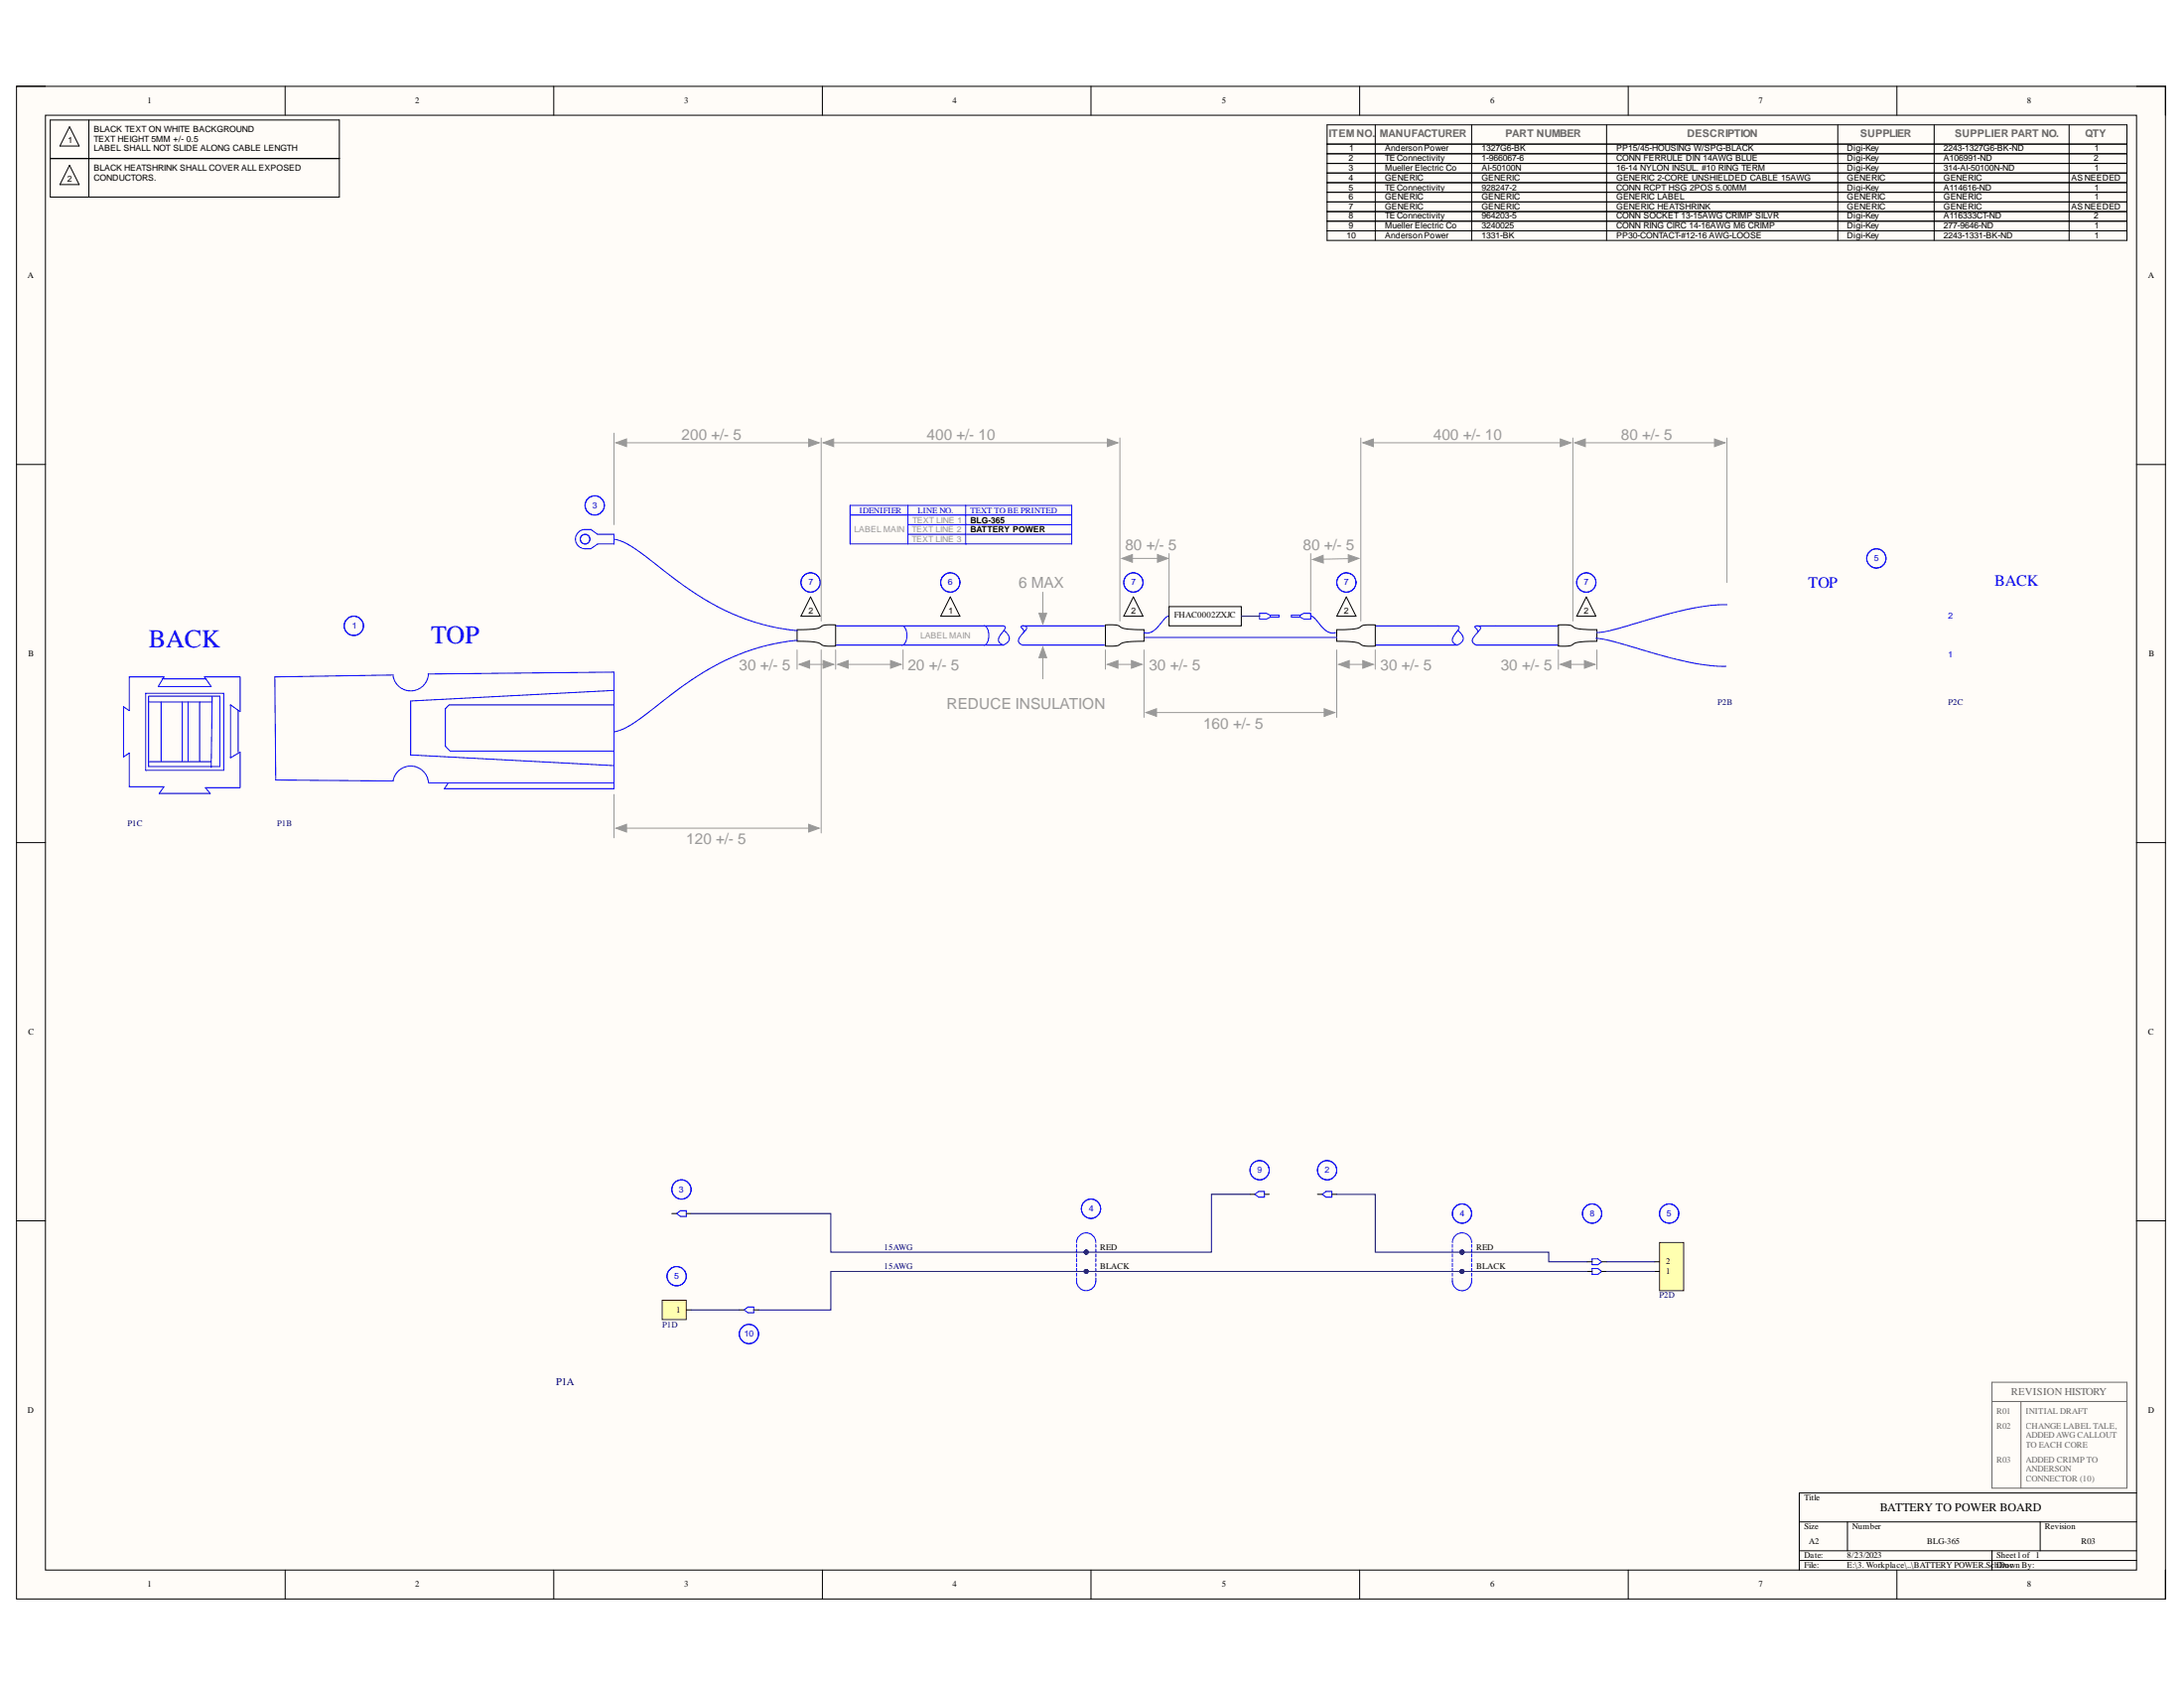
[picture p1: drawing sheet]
<svg xmlns="http://www.w3.org/2000/svg" width="279mm" height="216mm" viewBox="0 0 279 216" stroke-linecap="round" stroke-linejoin="round" font-family="sans-serif">
<path d="M2.1 11h274.9v193.5h-274.9z" fill-rule="evenodd" fill="#fffcf8"/>
<path d="M2.1 11h274.9v193.5h-274.9z" fill="none" stroke="#000" stroke-width=".13"/>
<path d="M5.8 14.7h267.5v186.1h-267.5z" fill-rule="evenodd" fill="#fffcf8"/>
<g fill="none" stroke="#000" stroke-width=".13">
<path d="M2.1 11h3.7M5.8 14.7h267.5v186.1h-267.5zM36.5 11v3.7M70.8 11v3.7M105.2 11v3.7M139.6 11v3.7M169.8 16h102.3v2.4h-102.3zM169.8 19.7h102.3v1.2h-102.3zM173.9 11v3.7M175.9 16v2.4M175.9 19.7v1.2M188.3 16v2.4"/>
<path d="M188.3 19.7v1.2M205.5 16v2.4M205.5 19.7v1.2M208.3 11v3.7M235.1 16v2.4M235.1 19.7v1.2M242.7 11v3.7M247.4 16v2.4M247.4 19.7v1.2M264.7 16v2.4M264.7 19.7v1.2M273.3 11h3.7v3.7"/>
<path d="M2.1 59.4h3.7M273.3 59.4h3.7M2.1 107.8h3.7M273.3 107.8h3.7M2.1 156.1h3.7M273.3 156.1h3.7M230.2 194.7h43.1M230.2 198.4h43.1M230.2 199.6h43.1M236.3 194.7v3.7M254.8 198.4v2.4M261 194.7v3.7"/>
<path d="M273.3 191h-43.1v9.8M36.5 200.8v3.7M70.8 200.8v3.7M105.2 200.8v3.7M139.6 200.8v3.7M173.9 200.8v3.7M208.3 200.8v3.7M242.7 200.8v3.7M277 200.8v3.7"/>
</g>
<g fill="none" stroke="#00f" stroke-width=".13">
<path d="M125.9 80h2.5a.32 .32 0 0 1 .2 .3 .32 .32 0 0 1-.2 .4 1.56 1.56 0 0 0-.6 1.4l.6 .4M125.9 82.5h2.5M128.5 80.7l.1 .1a.93 .93 0 0 1 .5 .9 .93 .93 0 0 1-.7 .8M130.8 80a.34 .34 0 0 1 .4 .1 .34 .34 0 0 1 .1 .3v.1a3.2 3.2 0 0 0-1 1.5l.1 .3 .4 .2h2.5M130.8 80a.18 .18 0 0 0-.2 .2 .18 .18 0 0 0 .2 .2l.2 .3-.1 .2M130.8 80h2.5"/>
<circle cx="169.8" cy="149.7" r="1.23"/>
</g>
<circle cx="139" cy="160.1" r=".25" fill="#000080"/>
<circle cx="139" cy="160.1" r=".25" fill="none" stroke="#000080" stroke-width=".13"/>
<circle cx="139" cy="162.6" r=".25" fill="#000080"/>
<circle cx="139" cy="162.6" r=".25" fill="none" stroke="#000080" stroke-width=".13"/>
<path d="M138.9 160.1h.1" fill="none" stroke="#000" stroke-width=".13"/>
<circle cx="139" cy="160.1" r=".25" fill="#000080"/>
<circle cx="139" cy="160.1" r=".25" fill="none" stroke="#000080" stroke-width=".13"/>
<path d="M138.9 162.6h.1" fill="none" stroke="#000" stroke-width=".13"/>
<circle cx="139" cy="162.6" r=".25" fill="#000080"/>
<circle cx="139" cy="162.6" r=".25" fill="none" stroke="#000080" stroke-width=".13"/>
<g fill="none" stroke="#00f" stroke-width=".13">
<path d="M16.5 86.6h4.5l-.8 1.2h6.8l-.8-1.2h4.5v4.4l-1.2-.8v6.7l1.2-.7v4.6h-4.4l.6 .7h-6.5l.6-.9h-4.5v-4.3l-.7 .5v-6.4l.7 .5zM18.6 88.7h10v9.8h-10zM19 89h9.1v9h-9.1zM19 97.4h8M19 89.8h8.1M20.6 89.8v7.6M20.7 86.8h5.7M23.3 89.8v7.6M24.1 89.8v7.6M25.5 89.8v7.6M27.1 89l-.1 9.2M30.5 90.9v5.3"/>
<path d="M50.3 99.9a2.28 2.28 0 0 1 2.3-1.9 2.28 2.28 0 0 1 2.2 2.1M50.3 86.3l-15.1 .3 .1 13.2 15 .1M54.8 86.2l23.7-.2v14.9h-21.6l.4-.8M54.8 86.2a2.28 2.28 0 0 1-2.2 2.2 2.28 2.28 0 0 1-2.3-1.9M78.5 88.3l-26 1.4v6.9l25.9 1.3M78.5 90.2h-21l-.5 .4v4.9l.6 .6h20.9M54.9 100.1h23.6M137.7 158.9a1.23 1.23 0 0 1 1.3-1.2 1.23 1.23 0 0 1 1.2 1.2M137.7 159.2v.3M137.7 159.8v.3M140.2 159.2v.3M140.2 159.8v.3"/>
<path d="M137.7 163.5a1.28 1.28 0 0 0 1.3 1.6 1.28 1.28 0 0 0 1.2-1.6M137.7 160.4v.4M137.7 161v.4M137.7 161.6v.4M137.7 162.2v.4M137.7 162.8v.4M140.2 160.4v.4M140.2 161v.4M140.2 161.6v.4M140.2 162.2v.4M140.2 162.8v.4"/>
<circle cx="139.6" cy="154.6" r="1.23"/>
<circle cx="213.5" cy="155.2" r="1.23"/>
</g>
<path d="M169.8 22.1h102.3v2.5h-102.3zM169.8 23.4h102.3M175.9 22.1v2.5M188.3 22.1v2.5M205.5 22.1v2.5M235.1 22.1v2.5M247.4 22.1v2.5M264.7 22.1v2.5" fill="none" stroke="#000" stroke-width=".13"/>
<path d="M84.7 166.3h3.1v2.5h-3.1z" fill-rule="evenodd" fill="#ffffb0"/>
<path d="M84.7 166.3h3.1v2.5h-3.1z" fill="none" stroke="#800000" stroke-width=".13"/>
<g fill="none" stroke="#000" stroke-width=".13">
<path d="M6.4 15.3h37v9.9h-37zM8.9 16.2l1.2 2.5h-2.4zM11.4 15.3v9.9M169.8 18.4h102.3v1.3h-102.3zM175.9 18.4v1.3M188.3 18.4v1.3M205.5 18.4v1.3M235.1 18.4v1.3M247.4 18.4v1.3M264.7 18.4v1.3M6.4 20.3h37M8.9 21.1l1.2 2.5h-2.4z"/>
<path d="M169.8 24.6h102.3v2.5h-102.3zM169.8 25.8h102.3M175.9 24.6v2.5M188.3 24.6v2.5M205.5 24.6v2.5M235.1 24.6v2.5M247.4 24.6v2.5M264.7 24.6v2.5M103.7 76.3l1.2 2.5h-2.4zM121.6 76.3l1.2 2.5h-2.5zM141.4 79.9h.6a2.07 2.07 0 0 1 1.6 .4l.8 .2h2v1.5l-1.8 .1a2.91 2.91 0 0 0-1.7 .5h-1.5zM145 76.3l1.2 2.5h-2.4z"/>
<path d="M172.2 76.4l1.3 2.4h-2.5zM199.4 79.9h.7a1.94 1.94 0 0 1 1.5 .4l1 .2h1.7v1.5l-1.7 .1a3.1 3.1 0 0 0-1.7 .5h-1.5zM202.9 76.4l1.3 2.4h-2.5zM102 80.5h1.4a2.41 2.41 0 0 0 1.9-.5l1.6-.1v2.7h-.5a2.13 2.13 0 0 1-1.7-.4l-1-.1-1.7-.1zM171 80.5h1.7a2.81 2.81 0 0 0 1.7-.5l1.5-.1v2.7l-.5 .1a2.59 2.59 0 0 1-1.8-.5l-2.6-.2zM87.8 167.5h.6"/>
</g>
<g fill="none" stroke="#00f" stroke-width=".13">
<path d="M78.5 69a9.8 9.8 0 0 1 4.2 2.3l1.2 .8a39.2 39.2 0 0 0 12.5 7.4 26.8 26.8 0 0 0 5.6 1.2M108.8 64.6h28.3v5h-28.3zM108.8 65.9h28.3M116.1 64.6v5M116.1 67.1h21M116.1 68.3h21M123.5 64.6v5M166.3 78.7v.2M166.3 78.7l.5-.3h.9v.8h-.9l-.5-.3M166.3 78.7h-1.1v.2h1.1M102 81.9a30 30 0 0 0-15.7 6.6l-1.9 1.5a23.1 23.1 0 0 1-5 3.4l-.9 .2M106.9 80h19a1.1 1.1 0 0 1 .6 1.3 1.11 1.11 0 0 1-.6 1.2h-19"/>
<path d="M115.4 80a1.11 1.11 0 0 1 .6 1.3 1.11 1.11 0 0 1-.6 1.2M133.3 80h8M133.3 82.5h8M146.5 81.5h24.5M175.9 80.1h10.5a.28 .28 0 0 1 .3 .2 .28 .28 0 0 1-.2 .3 2.12 2.12 0 0 0-.7 1.4l.2 .3 .4 .2M175.9 82.5h10.5M186.5 80.7l.2 .1a.92 .92 0 0 1 .5 .9 .92 .92 0 0 1-.8 .8M188.9 80.1h.1a.32 .32 0 0 1 .4 .2 .32 .32 0 0 1-.2 .4l-.6 .6a.64 .64 0 0 0-.2 .7 .64 .64 0 0 0 .5 .5h10.5M188.9 80.1a.18 .18 0 0 0-.2 .1 .18 .18 0 0 0 .2 .2l.1 .2v.3M188.9 80.1h10.5"/>
<circle cx="103.7" cy="74.5" r="1.23"/>
<circle cx="121.6" cy="74.5" r="1.23"/>
<circle cx="145" cy="74.5" r="1.23"/>
<circle cx="172.2" cy="74.5" r="1.23"/>
<circle cx="202.9" cy="74.5" r="1.23"/>
<circle cx="45.3" cy="80" r="1.23"/>
</g>
<circle cx="187" cy="160.2" r=".25" fill="#000080"/>
<circle cx="187" cy="160.2" r=".25" fill="none" stroke="#000080" stroke-width=".13"/>
<circle cx="187" cy="162.6" r=".25" fill="#000080"/>
<circle cx="187" cy="162.6" r=".25" fill="none" stroke="#000080" stroke-width=".13"/>
<path d="M187 160.1h.1" fill="none" stroke="#000" stroke-width=".13"/>
<circle cx="187" cy="160.2" r=".25" fill="#000080"/>
<circle cx="187" cy="160.2" r=".25" fill="none" stroke="#000080" stroke-width=".13"/>
<path d="M187 162.6h.1" fill="none" stroke="#000" stroke-width=".13"/>
<circle cx="187" cy="162.6" r=".25" fill="#000080"/>
<circle cx="187" cy="162.6" r=".25" fill="none" stroke="#000080" stroke-width=".13"/>
<g fill="none" stroke="#00f" stroke-width=".13">
<path d="M220.9 77.3a35.7 35.7 0 0 0-10 1.9l-5 1.5-1.6 .2M204.2 81.6a41.9 41.9 0 0 1 7.1 1.9 34.5 34.5 0 0 0 9.5 1.7M169.2 152.8l.4-.4h.8v.7h-.8zM185.8 158.9a1.23 1.23 0 0 1 1.2-1.2 1.23 1.23 0 0 1 1.3 1.2M185.8 159.2v.3M185.8 159.8v.3M188.3 159.2v.3M188.3 159.8v.3M185.8 163.5a1.28 1.28 0 0 0 1.2 1.6 1.28 1.28 0 0 0 1.3-1.6M185.8 160.4v.4M185.8 161v.4M185.8 161.6v.4"/>
<path d="M185.8 162.2v.4M185.8 162.8v.4M188.3 160.4v.4M188.3 161v.4M188.3 161.6v.4M188.3 162.2v.4M188.3 162.8v.4M203.7 162.3h.7l.5 .3-.5 .4h-.7zM203.7 161h.7l.5 .4-.5 .4h-.7z"/>
<circle cx="187" cy="155.2" r="1.23"/>
<circle cx="203.7" cy="155.2" r="1.23"/>
</g>
<g fill="none" stroke="#000" stroke-width=".13">
<path d="M169.8 27.1h102.3v1.2h-102.3zM175.9 27.1v1.2M188.3 27.1v1.2M205.5 27.1v1.2M235.1 27.1v1.2M247.4 27.1v1.2M264.7 27.1v1.2M168.5 152.8h.7M170.4 152.8h.6M203.1 162.6h.6M203.1 161.4h.6M204.9 162.6h.6"/>
<path d="M204.9 161.4h.6"/>
</g>
<path d="M254.8 176.8h17.3v13.5h-17.3zM254.8 179.3h17.3M258.5 179.3v11" fill="none" stroke="#666" stroke-width=".13"/>
<path d="M102 83.1v2.5M102.6 85h3.7M106.9 83.1v2.5" fill="none" stroke="#999" stroke-width=".13"/>
<path d="M102.2 85l1.4-.5v1z" fill="#999"/>
<path d="M102.2 85l1.4-.5v1z" fill="none" stroke="#999" stroke-width=".13"/>
<path d="M105.3 84.5l1.4 .5-1.4 .5z" fill="#999"/>
<path d="M105.3 84.5l1.4 .5-1.4 .5zM107.5 85h7.4" fill="none" stroke="#999" stroke-width=".13"/>
<path d="M107.1 85l1.4-.5v1z" fill="#999"/>
<path d="M107.1 85l1.4-.5v1z" fill="none" stroke="#999" stroke-width=".13"/>
<path d="M113.9 84.5l1.4 .5-1.4 .5z" fill="#999"/>
<path d="M113.9 84.5l1.4 .5-1.4 .5zM115.5 83.1v2.5M141.4 83.1v2.5M142 85h3.7M146.4 83.1v8.7" fill="none" stroke="#999" stroke-width=".13"/>
<path d="M144.8 84.5l1.3 .5-1.3 .5z" fill="#999"/>
<path d="M144.8 84.5l1.3 .5-1.3 .5z" fill="none" stroke="#999" stroke-width=".13"/>
<path d="M141.7 85l1.3-.5v1z" fill="#999"/>
<path d="M141.7 85l1.3-.5v1zM171.6 85h3.7M175.9 83.1v2.5" fill="none" stroke="#999" stroke-width=".13"/>
<path d="M174.3 84.5l1.4 .5-1.4 .5z" fill="#999"/>
<path d="M174.3 84.5l1.4 .5-1.4 .5z" fill="none" stroke="#999" stroke-width=".13"/>
<path d="M171.3 85l1.3-.5v1z" fill="#999"/>
<path d="M171.3 85l1.3-.5v1zM199.4 83.1v2.5M200 85h3.7M204.3 83.1v2.5" fill="none" stroke="#999" stroke-width=".13"/>
<path d="M199.6 85l1.4-.5v1z" fill="#999"/>
<path d="M199.6 85l1.4-.5v1z" fill="none" stroke="#999" stroke-width=".13"/>
<path d="M202.7 84.5l1.3 .5-1.3 .5z" fill="#999"/>
<path d="M105.1 56v23.4M105.7 56.6h37M143.3 56v23.4M202.7 84.5l1.3 .5-1.3 .5z" fill="none" stroke="#999" stroke-width=".13"/>
<path d="M141.7 56.1l1.3 .5-1.3 .5z" fill="#999"/>
<path d="M141.7 56.1l1.3 .5-1.3 .5z" fill="none" stroke="#999" stroke-width=".13"/>
<path d="M105.3 56.6l1.4-.5v1z" fill="#999"/>
<path d="M105.3 56.6l1.4-.5v1zM174.1 56v23.4M174.7 56.6h25.9M201.2 56v23.4" fill="none" stroke="#999" stroke-width=".13"/>
<path d="M199.6 56.1l1.4 .5-1.4 .5z" fill="#999"/>
<path d="M199.6 56.1l1.4 .5-1.4 .5z" fill="none" stroke="#999" stroke-width=".13"/>
<path d="M174.3 56.6l1.4-.5v1z" fill="#999"/>
<path d="M78.5 55.4v11.7M79.2 56.6h25.2M174.3 56.6l1.4-.5v1z" fill="none" stroke="#999" stroke-width=".13"/>
<path d="M103.5 56.1l1.3 .5-1.3 .5z" fill="#999"/>
<path d="M103.5 56.1l1.3 .5-1.3 .5z" fill="none" stroke="#999" stroke-width=".13"/>
<path d="M78.8 56.6l1.4-.5v1z" fill="#999"/>
<path d="M78.8 56.6l1.4-.5v1zM105.1 83.1v23.4M78.5 101.6v5.6M79.2 105.9h25.2" fill="none" stroke="#999" stroke-width=".13"/>
<path d="M103.5 105.4l1.3 .5-1.3 .5z" fill="#999"/>
<path d="M103.5 105.4l1.3 .5-1.3 .5z" fill="none" stroke="#999" stroke-width=".13"/>
<path d="M78.8 105.9l1.4-.5v1z" fill="#999"/>
<path d="M201.8 56.6h18.5M220.9 56v18.5M78.8 105.9l1.4-.5v1z" fill="none" stroke="#999" stroke-width=".13"/>
<path d="M219.3 56.1l1.4 .5-1.4 .5z" fill="#999"/>
<path d="M219.3 56.1l1.4 .5-1.4 .5z" fill="none" stroke="#999" stroke-width=".13"/>
<path d="M201.5 56.6l1.3-.5v1z" fill="#999"/>
<path d="M201.5 56.6l1.3-.5v1zM133.4 75.7v3.7" fill="none" stroke="#999" stroke-width=".13"/>
<path d="M132.9 78.4h1l-.5 1.4z" fill="#999"/>
<path d="M132.9 78.4h1l-.5 1.4zM133.4 83.1v3.7" fill="none" stroke="#999" stroke-width=".13"/>
<path d="M133.4 82.8l.5 1.3h-1z" fill="#999"/>
<path d="M143.9 71.4h5.2M149.6 70.8v6.8M133.4 82.8l.5 1.3h-1z" fill="none" stroke="#999" stroke-width=".13"/>
<path d="M148.1 70.9l1.3 .5-1.3 .5z" fill="#999"/>
<path d="M148.1 70.9l1.3 .5-1.3 .5z" fill="none" stroke="#999" stroke-width=".13"/>
<path d="M143.5 71.4l1.4-.5v1z" fill="#999"/>
<path d="M143.5 71.4l1.4-.5v1zM167.7 70.8v7.4M173.5 71.4l-5.2 .1" fill="none" stroke="#999" stroke-width=".13"/>
<path d="M167.9 71.6l1.4-.6v1z" fill="#999"/>
<path d="M167.9 71.6l1.4-.6v1z" fill="none" stroke="#999" stroke-width=".13"/>
<path d="M172.5 71l1.3 .4-1.3 .5z" fill="#999"/>
<path d="M172.5 71l1.3 .4-1.3 .5zM147 91.1h23.4M171 83.1v8.7" fill="none" stroke="#999" stroke-width=".13"/>
<path d="M169.4 90.6l1.4 .5-1.4 .5z" fill="#999"/>
<path d="M169.4 90.6l1.4 .5-1.4 .5z" fill="none" stroke="#999" stroke-width=".13"/>
<path d="M146.6 91.1l1.4-.5v1z" fill="#999"/>
<path d="M146.6 91.1l1.4-.5v1z" fill="none" stroke="#999" stroke-width=".13"/>
<g fill="none" stroke="#00f" stroke-width=".13">
<path d="M73.9 68.2a1.66 1.66 0 0 1 1.7-.5l.9 .6h2v1.3h-2l-.9 .6a1.56 1.56 0 0 1-1.9-.9l-.1-.3zM149.6 78.8a2.53 2.53 0 0 0-1.3 1.2 1.84 1.84 0 0 1-1.9 .9M167.7 78.8a2.53 2.53 0 0 1 1.3 1.2 1.85 1.85 0 0 0 1.9 .9M86.6 155.2l.5-.4h.7v.8h-.7zM160.5 152.8l.5-.4h.8v.7h-.8zM95.2 167.5l.5-.3h.7v.7h-.7z"/>
<circle cx="74.9" cy="69" r=".62"/>
<circle cx="76.1" cy="64.6" r="1.23"/>
<circle cx="240" cy="71.4" r="1.23"/>
<circle cx="87.2" cy="152.1" r="1.23"/>
<circle cx="161.1" cy="149.7" r="1.23"/>
<circle cx="86.6" cy="163.2" r="1.23"/>
<circle cx="95.8" cy="170.6" r="1.23"/>
</g>
<g fill="none" stroke="#000" stroke-width=".13">
<path d="M169.8 28.3h102.3v2.5h-102.3zM169.8 20.9h102.3v1.2h-102.3zM169.8 29.5h102.3M175.9 20.9v1.2M175.9 28.3v2.5M188.3 20.9v1.2M188.3 28.3v2.5M205.5 20.9v1.2M205.5 28.3v2.5M235.1 20.9v1.2M235.1 28.3v2.5M247.4 20.9v1.2"/>
<path d="M247.4 28.3v2.5M264.7 20.9v1.2M264.7 28.3v2.5M85.9 155.2h.7M87.8 155.2h.6M159.9 152.8h.6M161.8 152.8h.6M94.6 167.5h.6M96.4 167.5h.6"/>
</g>
<path d="M212.3 158.9h3.1v6.2h-3.1z" fill-rule="evenodd" fill="#ffffb0"/>
<path d="M212.3 158.9h3.1v6.2h-3.1z" fill="none" stroke="#800000" stroke-width=".13"/>
<path d="M149.6 77.6h9.2v2.4h-9.2zM211.7 162.6h.6M211.7 161.4h.6" fill="none" stroke="#000" stroke-width=".13"/>
<path d="M162.5 78.7v.2M162.5 78.7l-.5-.3h-.9v.8h.9l.5-.3M162.5 78.7h1.1v.2h-1.1" fill="none" stroke="#00f" stroke-width=".13"/>
<path d="M150.2 78.1h8.2v1.5h-8.2z" fill-rule="evenodd" fill="#fff"/>
<path d="M150.2 78.1h8.2v1.5h-8.2z" fill="none" stroke="#fff" stroke-width=".13"/>
<path d="M88.4 155.2h17.9v4.9h32.7" fill="none" stroke="#000080" stroke-width=".13"/>
<circle cx="139" cy="160.1" r=".25" fill="#000080"/>
<g fill="none" stroke="#000080" stroke-width=".13">
<path d="M159.9 152.8h-4.9v7.3h-16"/>
<circle cx="139" cy="160.1" r=".25"/>
</g>
<circle cx="139" cy="160.1" r=".25" fill="#000080"/>
<g fill="none" stroke="#000080" stroke-width=".13">
<path d="M171 152.8h4.9v7.3h11.1"/>
<circle cx="139" cy="160.1" r=".25"/>
</g>
<circle cx="187" cy="160.2" r=".25" fill="#000080"/>
<g fill="none" stroke="#000080" stroke-width=".13">
<path d="M187 160.1h11.1v1.3h5M205.5 162.6h6.2M205.5 161.4h6.2"/>
<circle cx="187" cy="160.2" r=".25"/>
</g>
<circle cx="187" cy="160.2" r=".25" fill="#000080"/>
<g fill="none" stroke="#000080" stroke-width=".13">
<path d="M203.1 162.6h-96.8v4.9h-9.3"/>
<circle cx="187" cy="160.2" r=".25"/>
</g>
<circle cx="139" cy="162.6" r=".25" fill="#000080"/>
<circle cx="139" cy="162.6" r=".25" fill="none" stroke="#000080" stroke-width=".13"/>
<circle cx="187" cy="162.6" r=".25" fill="#000080"/>
<g fill="none" stroke="#000080" stroke-width=".13">
<path d="M158.8 78.8h2.3M88.4 167.5h6.2"/>
<circle cx="187" cy="162.6" r=".25"/>
</g>
<g font-size="3.3" fill="#00f">
<text x="19" y="82.9">BACK</text>
<text x="55.1" y="82.3">TOP</text>
</g>
<g font-size="2" fill="#00f">
<text x="231.3" y="75.2">TOP</text>
<text x="255.2" y="75">BACK</text>
</g>
<g font-size="1.9" fill="#999">
<text x="87.2" y="56.2">200 +/- 5</text>
<text x="118.6" y="56.2">400 +/- 10</text>
<text x="183.4" y="56.2">400 +/- 10</text>
<text x="207.4" y="56.2">80 +/- 5</text>
<text x="143.9" y="70.3">80 +/- 5</text>
<text x="166.7" y="70.3">80 +/- 5</text>
<text x="130.3" y="75.2">6 MAX</text>
<text x="94.6" y="85.7">30 +/- 5</text>
<text x="116.1" y="85.7">20 +/- 5</text>
<text x="147" y="85.7">30 +/- 5</text>
<text x="176.6" y="85.7">30 +/- 5</text>
<text x="192" y="85.7">30 +/- 5</text>
<text x="121.1" y="90.7">REDUCE INSULATION</text>
<text x="153.9" y="93.2">160 +/- 5</text>
<text x="87.8" y="108">120 +/- 5</text>
</g>
<text font-size="1.5" x="240.5" y="193.3">BATTERY TO POWER BOARD</text>
<g font-size="1.4" fill="#666">
<text x="170" y="17.6">ITEMNO.</text>
<text x="176.5" y="17.6">MANUFACTURER</text>
<text x="192.6" y="17.6">PART NUMBER</text>
<text x="215.8" y="17.6">DESCRIPTION</text>
<text x="238" y="17.6">SUPPLIER</text>
<text x="250.1" y="17.6">SUPPLIER PART NO.</text>
<text x="266.8" y="17.6">QTY</text>
<text x="257.3" y="178.5">REVISION HISTORY</text>
</g>
<text font-size="1.4" fill="#000080" x="71.1" y="177.1">P1A</text>
<g font-size="1.1">
<text x="12" y="16.9">BLACK TEXT ON WHITE BACKGROUND</text>
<text x="18.9" y="13.2">1</text>
<text x="53.1" y="13.2">2</text>
<text x="87.5" y="13.2">3</text>
<text x="121.9" y="13.2">4</text>
<text x="156.3" y="13.2">5</text>
<text x="190.6" y="13.2">6</text>
<text x="225" y="13.2">7</text>
<text x="259.3" y="13.2">8</text>
<text x="8.6" y="23.2">2</text>
<text x="8.7" y="18.3">1</text>
<text x="12" y="18.2">TEXT HEIGHT 5MM +/- 0.5</text>
<text x="12" y="19.4">LABEL SHALL NOT SLIDE ALONG CABLE LENGTH</text>
<text x="12" y="21.9">BLACK HEATSHRINK SHALL COVER ALL EXPOSED</text>
<text x="12" y="23.1">CONDUCTORS.</text>
<text x="172.5" y="20.6">2</text>
<text x="172.5" y="23.1">4</text>
<text x="172.5" y="21.9">3</text>
<text x="172.6" y="19.4">1</text>
<text x="177.2" y="20.6">TE Connectivity</text>
<text x="177.2" y="23.1">GENERIC</text>
<text x="177.2" y="19.4">AndersonPower</text>
<text x="177.2" y="21.9">Mueller Electric Co</text>
<text x="189.5" y="20.6">1-966067-6</text>
<text x="189.5" y="23.1">GENERIC</text>
<text x="189.5" y="19.4">1327G6-BK</text>
<text x="189.5" y="21.9">AI-50100N</text>
<text x="206.8" y="20.6">CONN FERRULE DIN 14AWG BLUE</text>
<text x="206.8" y="23.1">GENERIC 2-CORE UNSHIELDED CABLE 15AWG</text>
<text x="206.8" y="19.4">PP15/45-HOUSING W/SPG-BLACK</text>
<text x="206.8" y="21.9">16-14 NYLON INSUL. #10 RING TERM</text>
<text x="236.3" y="20.6">Digi-Key</text>
<text x="236.3" y="23.1">GENERIC</text>
<text x="236.3" y="19.4">Digi-Key</text>
<text x="236.3" y="21.9">Digi-Key</text>
<text x="248.7" y="20.6">A106991-ND</text>
<text x="248.7" y="23.1">GENERIC</text>
<text x="248.7" y="19.4">2243-1327G6-BK-ND</text>
<text x="248.7" y="21.9">314-AI-50100N-ND</text>
<text x="265" y="23.1">AS NEEDED</text>
<text x="267.9" y="20.6">2</text>
<text x="267.9" y="19.4">1</text>
<text x="267.9" y="21.9">1</text>
<text x="172.5" y="24.3">5</text>
<text x="172.5" y="25.5">6</text>
<text x="172.5" y="26.8">7</text>
<text x="172.5" y="28">8</text>
<text x="172.5" y="29.3">9</text>
<text x="177.2" y="24.3">TE Connectivity</text>
<text x="177.2" y="25.5">GENERIC</text>
<text x="177.2" y="26.8">GENERIC</text>
<text x="177.2" y="28">TE Connectivity</text>
<text x="177.2" y="29.3">Mueller Electric Co</text>
<text x="189.5" y="24.3">928247-2</text>
<text x="189.5" y="25.5">GENERIC</text>
<text x="189.5" y="26.8">GENERIC</text>
<text x="189.5" y="28">964203-5</text>
<text x="189.5" y="29.3">3240025</text>
<text x="206.8" y="24.3">CONN RCPT HSG 2POS 5.00MM</text>
<text x="206.8" y="25.5">GENERIC LABEL</text>
<text x="206.8" y="26.8">GENERIC HEATSHRINK</text>
<text x="206.8" y="28">CONN SOCKET 13-15AWG CRIMP SILVR</text>
<text x="206.8" y="29.3">CONN RING CIRC 14-16AWG M6 CRIMP</text>
<text x="236.3" y="24.3">Digi-Key</text>
<text x="236.3" y="25.5">GENERIC</text>
<text x="236.3" y="26.8">GENERIC</text>
<text x="236.3" y="28">Digi-Key</text>
<text x="236.3" y="29.3">Digi-Key</text>
<text x="248.7" y="24.3">A114616-ND</text>
<text x="248.7" y="25.5">GENERIC</text>
<text x="248.7" y="26.8">GENERIC</text>
<text x="248.7" y="28">A116333CT-ND</text>
<text x="248.7" y="29.3">277-9646-ND</text>
<text x="265" y="26.8">AS NEEDED</text>
<text x="267.9" y="28">2</text>
<text x="267.9" y="24.3">1</text>
<text x="267.9" y="25.5">1</text>
<text x="267.9" y="29.3">1</text>
<text x="3.6" y="35.6">A</text>
<text x="172.3" y="30.5">10</text>
<text x="177.2" y="30.5">AndersonPower</text>
<text x="189.5" y="30.5">1331-BK</text>
<text x="206.8" y="30.5">PP30-CONTACT-#12-16 AWG-LOOSE</text>
<text x="236.3" y="30.5">Digi-Key</text>
<text x="248.7" y="30.5">2243-1331-BK-ND</text>
<text x="267.9" y="30.5">1</text>
<text x="274.8" y="35.6">A</text>
<text x="124.2" y="66.9">BLG-365</text>
<text x="124.2" y="68.1">BATTERY POWER</text>
<text x="3.6" y="84">B</text>
<text x="103.4" y="78.5">2</text>
<text x="121.4" y="78.5">1</text>
<text x="144.7" y="78.5">2</text>
<text x="150.2" y="79">FHAC0002ZXJC</text>
<text x="171.9" y="78.5">2</text>
<text x="202.6" y="78.5">2</text>
<text x="274.9" y="84">B</text>
<text x="3.6" y="132.3">C</text>
<text x="274.8" y="132.3">C</text>
<text x="140.7" y="159.9">RED</text>
<text x="188.9" y="159.9">RED</text>
<text x="213.1" y="161.7">2</text>
<text x="86.5" y="167.9">1</text>
<text x="140.7" y="162.3">BLACK</text>
<text x="188.9" y="162.3">BLACK</text>
<text x="213.1" y="162.9">1</text>
<text x="3.6" y="180.7">D</text>
<text x="274.8" y="180.7">D</text>
<text x="230.8" y="191.9">Title</text>
<text x="230.8" y="195.6">Size</text>
<text x="231.4" y="197.5">A2</text>
<text x="237" y="195.6">Number</text>
<text x="246.5" y="197.5">BLG-365</text>
<text x="261.6" y="195.6">Revision</text>
<text x="266.2" y="197.5">R03</text>
<text x="18.9" y="203">1</text>
<text x="53.1" y="203">2</text>
<text x="87.5" y="203">3</text>
<text x="121.9" y="203">4</text>
<text x="156.3" y="203">5</text>
<text x="190.6" y="203">6</text>
<text x="225" y="203">7</text>
<text x="230.8" y="199.3">Date:</text>
<text x="230.8" y="200.5">File:</text>
<text x="236.3" y="199.3">8/23/2023</text>
<text x="236.3" y="200.5">E:\3. Workplace\..\BATTERY POWER.Sc</text>
<text x="255.2" y="200.5">hDDraown By:</text>
<text x="255.4" y="199.3">Sheet1of 1</text>
<text x="257.1" y="200.5">c</text>
<text x="259.3" y="203">8</text>
</g>
<g font-size="1.1" fill="#00f">
<text x="75.8" y="65">3</text>
<text x="109.9" y="65.6">IDENIFIER</text>
<text x="117.4" y="65.6">LINE NO.</text>
<text x="124.2" y="65.6">TEXT TO BE PRINTED</text>
<text x="239.8" y="71.8">5</text>
<text x="103.4" y="74.8">7</text>
<text x="121.3" y="74.8">6</text>
<text x="144.7" y="74.8">7</text>
<text x="171.9" y="74.8">7</text>
<text x="202.6" y="74.8">7</text>
<text x="45.1" y="80.4">1</text>
<text x="249.2" y="79.1">2</text>
<text x="249.2" y="84.1">1</text>
<text x="160.9" y="150">9</text>
<text x="169.5" y="150">2</text>
<text x="86.9" y="152.5">3</text>
<text x="139.3" y="155">4</text>
<text x="186.7" y="155.6">4</text>
<text x="203.4" y="155.6">8</text>
<text x="213.2" y="155.6">5</text>
<text x="86.3" y="163.6">5</text>
<text x="95.2" y="170.9">10</text>
</g>
<g font-size="1.1" fill="#999">
<text x="109.3" y="68.1">LABEL MAIN</text>
<text x="116.6" y="68.1">TEXT LINE 2</text>
<text x="116.6" y="69.3">TEXT LINE 3</text>
<text x="116.7" y="66.9">TEXT LINE 1</text>
<text x="117.7" y="81.7">LABEL MAIN</text>
</g>
<g font-size="1.1" fill="#000080">
<text x="219.7" y="90.1">P2B</text>
<text x="249.2" y="90.2">P2C</text>
<text x="16.3" y="105.7">P1C</text>
<text x="35.4" y="105.7">P1B</text>
<text x="113.1" y="159.9">15AWG</text>
<text x="113.1" y="162.3">15AWG</text>
<text x="212.3" y="166">P2D</text>
<text x="84.7" y="169.8">P1D</text>
</g>
<g font-size="1.1" fill="#666">
<text x="255.4" y="180.8">R01</text>
<text x="255.4" y="182.7">R02</text>
<text x="259.1" y="180.8">INITIAL DRAFT</text>
<text x="259.1" y="182.7">CHANGE LABEL TALE,</text>
<text x="259.1" y="183.9">ADDEDAWG CALLOUT</text>
<text x="259.1" y="185.2">TO EACH CORE</text>
<text x="255.4" y="187">R03</text>
<text x="259.1" y="187">ADDED CRIMP TO</text>
<text x="259.1" y="188.2">ANDERSON</text>
<text x="259.1" y="189.5">CONNECTOR (10)</text>
</g>
</svg>
